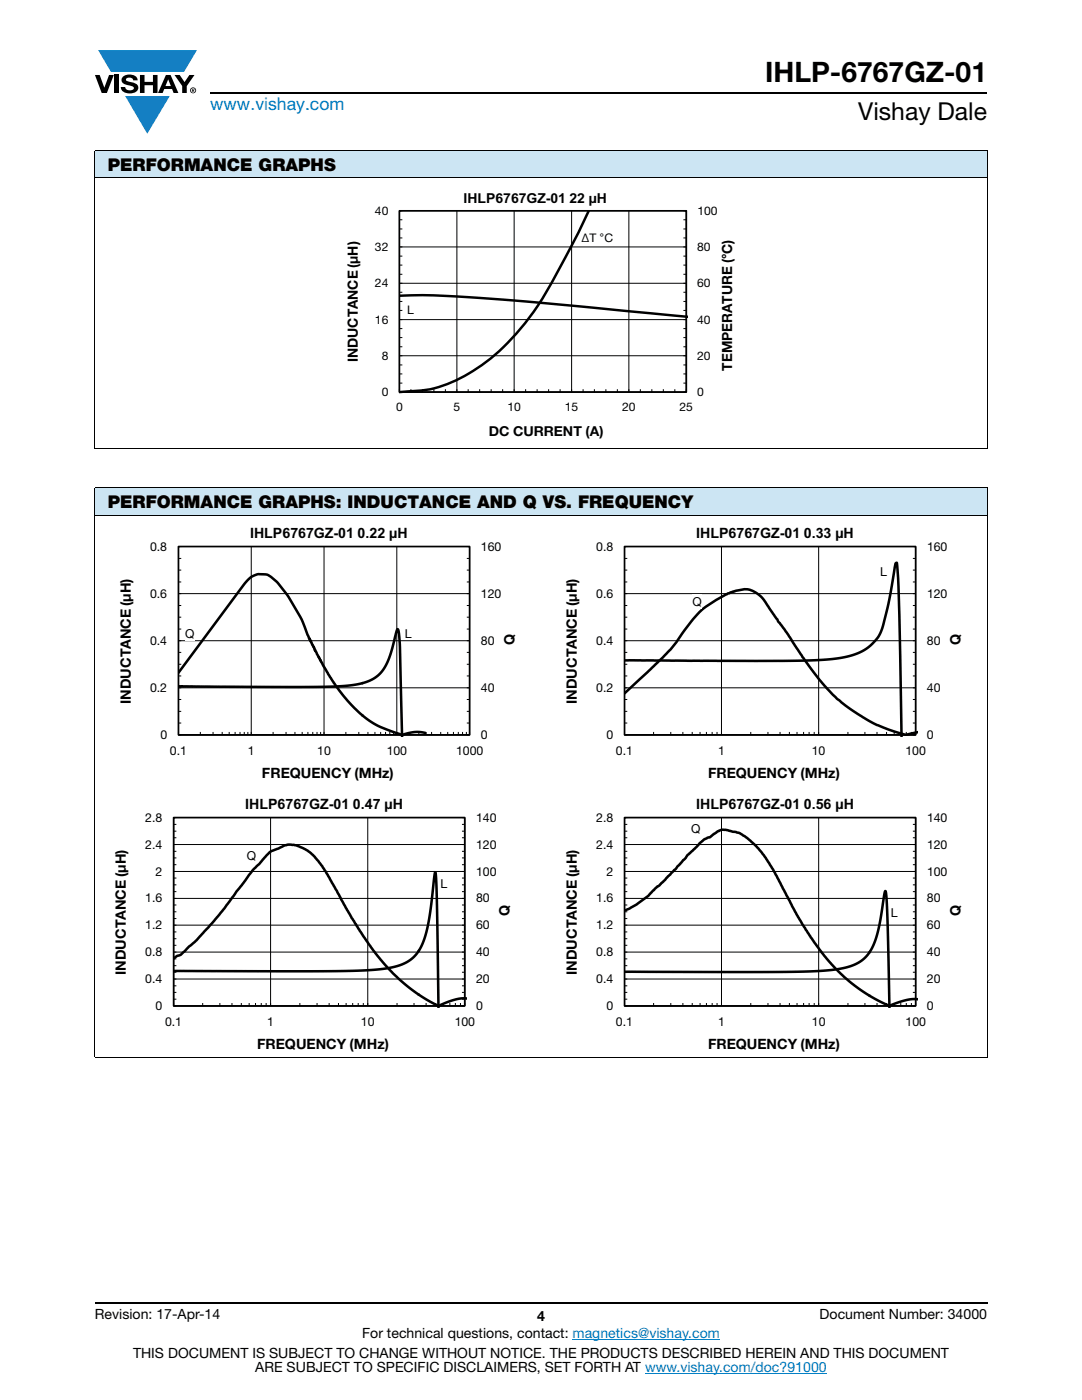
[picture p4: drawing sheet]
<svg xmlns="http://www.w3.org/2000/svg" width="216mm" height="279mm" viewBox="0 0 216 279" stroke-linecap="round" stroke-linejoin="round" font-family="sans-serif">
<g fill="#147fc3">
<path d="M19.6 10h19.7l-2.6 4.3h-1.1h-13.5z"/>
<path d="M25 19.2h8.9l-4.5 7.5z"/>
</g>
<g fill="#000">
<path d="M18.9 15h1l.9 2.5 1-2.5h.9l-1.4 3.6h-1zM22.9 15h.9v3.6h-.9zM24.6 15.3a2.1 2.1 0 0 1 2.8 .3l.1 .4h-.9a.79 .79 0 0 0-.7-.5 .79 .79 0 0 0-.8 .4l.3 .3 1 .2a1.08 1.08 0 0 1 1.2 1 1.08 1.08 0 0 1-1.1 1.2 1.73 1.73 0 0 1-2.4-1.2h.9a.96 .96 0 0 0 .8 .6 .96 .96 0 0 0 .9-.4 1.31 1.31 0 0 0-1.2-.6 1.03 1.03 0 0 1-1.1-.6 1.03 1.03 0 0 1 .2-1.1zM27.9 15h.9v1.3h1.7v-1.3h.9v3.6h-.9v-1.6h-1.7v1.6h-.9zM34.8 15h1.1l.9 1.4 1-1.4h1l-1.5 2.2v1.4h-.9v-1.4z"/>
<path d="M33.6 15.9l.5 1.3h-1.1zM33.1 15l-1.6 3.6h1l.3-.8h1.5l.3 .8h1l-1.6-3.6z"/>
<path d="M38.4 17.8h.2v.2h-.2zM38.3 17.7v.7h.1v-.3l.4 .3-.2-.3 .2-.2-.1-.2z"/>
<path d="M38.1 18a.46 .46 0 0 1 .9 0 .46 .46 0 0 1-.9 0zM37.9 18a.6 .6 0 0 0 1.2 0 .6 .6 0 0 0-1.2 0z"/>
</g>
<path d="M42 18.6h155M18.9 260h178.1" fill="none" stroke="#000" stroke-width=".36"/>
<path d="M114.3 267.3h29.3M128.7 274h36.3" fill="none" stroke="#007ec4" stroke-width=".2"/>
<g fill="#cce5f3">
<path d="M18.9 97.3h178.1v5.5h-178.1z"/>
<path d="M18.9 30h178.1v5.5h-178.1z"/>
</g>
<path d="M18.9 30h178.1M18.9 35.5h178.1M18.9 30.1v5.3M18.9 35.6v53.9M197 30.1v5.3M197 35.6v53.9M18.9 89.6h178.1M18.9 97.3h178.1M18.9 97.4v113.5M197 97.4v113.5M18.9 102.8h178.1M18.9 211h178.1" fill="none" stroke="#000" stroke-width=".2"/>
<path d="M69.1 38.2h78v49.5h-78z" fill="#fff"/>
<g fill="none" stroke="#000" stroke-width=".2">
<path d="M79.7 42.1h57.2v36.2h-57.2zM79.7 56.5h57.2M79.7 49.3h57.2M79.7 58.3h.6M79.7 54.7h.6M79.7 52.9h.6M79.7 51.1h.6M79.7 47.5h.6M79.7 45.7h.6M79.7 43.9h.6M91.2 42.1v36.2M102.6 42.1v36.2"/>
<path d="M114.1 42.1v36.2M125.5 42.1v36.2M136.4 58.3h.5M136.4 54.7h.5M136.4 52.9h.5M136.4 51.1h.5M136.4 47.5h.5M136.4 45.7h.5M136.4 43.9h.5M79.7 71h57.2M79.7 63.8h57.2M79.7 76.5h.6"/>
<path d="M79.7 74.6h.6M79.7 72.8h.6M79.7 69.2h.6M79.7 67.4h.6M79.7 65.6h.6M79.7 62h.6M79.7 60.2h.6M82 77.7v.5M84.3 77.7v.5M86.6 77.7v.5M88.9 77.7v.5M93.4 77.7v.5"/>
<path d="M95.7 77.7v.5M98 77.7v.5M100.3 77.7v.5M104.9 77.7v.5M107.2 77.7v.5M109.5 77.7v.5M111.8 77.7v.5M116.4 77.7v.5M118.6 77.7v.5M120.9 77.7v.5M123.2 77.7v.5M127.8 77.7v.5"/>
<path d="M130.1 77.7v.5M132.4 77.7v.5M134.7 77.7v.5M136.4 76.5h.5M136.4 74.6h.5M136.4 72.8h.5M136.4 69.2h.5M136.4 67.4h.5M136.4 65.6h.5M136.4 62h.5M136.4 60.2h.5"/>
</g>
<path d="M79.7 42.1h57.2v36.2h-57.2z" fill="none" stroke="#000" stroke-width=".33"/>
<path d="M79.7 59a197.9 197.9 0 0 1 22.9 1l34.7 3.2M117.5 42.1a187.4 187.4 0 0 1-10.8 19.9 39.7 39.7 0 0 1-17 14.5 22.1 22.1 0 0 1-9.1 1.7l-.9 .1" fill="none" stroke="#000" stroke-width=".49"/>
<g fill="#fff">
<path d="M81.3 60.5h1.3v2.8h-1.3z"/>
<path d="M116 46.1h6.5v2.8h-6.5z"/>
<path d="M23.7 104.9h79.6v50.9h-79.6z"/>
</g>
<g fill="none" stroke="#000" stroke-width=".2">
<path d="M35.6 109.1h58.1v37.6h-58.1zM35.6 116.1h.6M35.6 113.8h.6M35.6 111.4h.6M50.1 109.1v37.6M64.7 109.1v37.6M79.2 109.1v37.6M93.1 116.1h.6M93.1 113.8h.6M93.1 111.4h.6M93.7 118.5h-58.1M35.6 139.6h.6"/>
<path d="M35.6 134.9h.6M35.6 132.6h.6M35.6 130.2h.6M35.6 125.5h.6M35.6 123.2h.6M35.6 120.8h.6M93.1 139.6h.6M93.1 134.9h.6M93.1 132.6h.6M93.1 130.2h.6M93.1 125.5h.6M93.1 123.2h.6"/>
<path d="M93.1 120.8h.6M93.7 137.3h-58.1M93.7 127.9h-58.1M35.6 144.3h.6M35.6 142h.6M40 146.1v.6M42.5 146.1v.6M44.3 146.1v.6M45.7 146.1v.6M46.9 146.1v.6M47.9 146.1v.6M48.7 146.1v.6"/>
<path d="M49.5 146.1v.6M54.5 146.1v.6M57.1 146.1v.6M58.9 146.1v.6M60.3 146.1v.6M61.4 146.1v.6M62.4 146.1v.6M63.3 146.1v.6M64 146.1v.6M69 146.1v.6M71.6 146.1v.6M73.4 146.1v.6"/>
<path d="M74.8 146.1v.6M76 146.1v.6M76.9 146.1v.6M77.8 146.1v.6M78.5 146.1v.6M83.6 146.1v.6M86.1 146.1v.6M87.9 146.1v.6M89.3 146.1v.6M90.5 146.1v.6M91.5 146.1v.6M92.3 146.1v.6"/>
<path d="M93.1 146.1v.6M93.1 144.3h.6M93.1 142h.6"/>
</g>
<path d="M35.6 109.1h58.1v37.6h-58.1z" fill="none" stroke="#000" stroke-width=".34"/>
<path d="M35.6 134.3l13.6-18.3 .9-.8 1.2-.6 2 .1 .8 .4 1.2 1 2.3 3.1 2.6 4.4 1.2 3.1 1.3 2.5 .1 .5 3.8 6.6 2.8 3.6 3 2.9M72.3 136.3l1.5-.5 1.1-.6 1-.8 .8-1 1.2-2.7 1.4-5.1a5 5 0 0 1 .5 2.7l.4 18.8M72.4 136.3l-3.2 .6-4.6 .2-29-.1M72.3 142.8l3 2 4.3 1.7a1.75 1.75 0 0 0 1.8-.2l1.7-.2 1.8 .2" fill="none" stroke="#000" stroke-width=".51"/>
<g fill="#fff">
<path d="M80.8 124.9h1.4v2.9h-1.4z"/>
<path d="M37 124.9h1.9v2.9h-1.9z"/>
<path d="M112.7 104.9h79.6v50.9h-79.6z"/>
</g>
<g fill="none" stroke="#000" stroke-width=".2">
<path d="M124.6 109.1h58.1v37.6h-58.1zM124.6 118.5h58.1M124.6 116.1h.6M124.6 113.8h.6M124.6 111.4h.6M144 109.1v37.6M163.4 109.1v37.6M182.2 116.1h.5M182.2 113.8h.5M182.2 111.4h.5M182.7 109.1v37.6M124.6 137.3h58.1"/>
<path d="M124.6 127.9h58.1M124.6 139.6h.6M124.6 134.9h.6M124.6 132.6h.6M124.6 130.2h.6M124.6 125.5h.6M124.6 123.2h.6M124.6 120.8h.6M182.2 139.6h.5M182.2 134.9h.5M182.2 132.6h.5M182.2 130.2h.5"/>
<path d="M182.2 125.5h.5M182.2 123.2h.5M182.2 120.8h.5M124.6 144.3h.6M124.6 142h.6M130.4 146.1v.6M133.8 146.1v.6M136.3 146.1v.6M138.1 146.1v.6M139.7 146.1v.6M141 146.1v.6M142.1 146.1v.6"/>
<path d="M143.1 146.1v.6M149.8 146.1v.6M153.2 146.1v.6M155.6 146.1v.6M157.5 146.1v.6M159 146.1v.6M160.3 146.1v.6M161.4 146.1v.6M162.5 146.1v.6M169.2 146.1v.6M172.6 146.1v.6M175 146.1v.6"/>
<path d="M176.9 146.1v.6M178.4 146.1v.6M179.7 146.1v.6M180.8 146.1v.6M181.9 146.1v.6M182.2 144.3h.5M182.2 142h.5"/>
</g>
<path d="M124.6 109.1h58.1v37.6h-58.1z" fill="none" stroke="#000" stroke-width=".34"/>
<path d="M124.6 131.8l31.1 .1 9.1-.3 3.4-.4 2.6-.7 2.1-1.1 1.7-1.5a8.3 8.3 0 0 0 2-4.6l1-4.3 1-6.2 .3-.5 .2 2.1 .3 5.3 .5 27.4M124.6 138.4l5.3-4.9 3.9-3.9 4.2-5.6 2.1-2.3 2.8-1.9 2-1.2 2-.7 2.3-.3 1.6 .7 1.4 1.1 9.7 14.2 2.6 3.3 2.5 2.5 3 2.3 3.6 2.3 1.4 .7 4 1.4a3.8 3.8 0 0 0 3.3 .2l.8-.2" fill="none" stroke="#000" stroke-width=".51"/>
<g fill="#fff">
<path d="M175.6 112.6h1.4v2.9h-1.4z"/>
<path d="M138.2 118.5h1.9v2.9h-1.9z"/>
<path d="M22.8 159h79.5v50.9h-79.5z"/>
</g>
<g fill="none" stroke="#000" stroke-width=".2">
<path d="M34.6 163.2h58.1v37.6h-58.1zM34.6 173.9h58.1M34.6 177.9h.6M34.6 176.6h.6M34.6 175.2h.6M34.6 173.9h.6M34.6 172.6h.6M34.6 171.2h.6M34.6 169.9h.6M34.6 167.2h.6M34.6 165.9h.6M34.6 164.5h.6"/>
<path d="M54 163.2v37.6M73.4 163.2v37.6M92.2 177.9h.5M92.2 176.6h.5M92.2 175.2h.5M92.2 173.9h.5M92.2 172.6h.5M92.2 171.2h.5M92.2 169.9h.5M92.2 167.2h.5M92.2 165.9h.5M92.2 164.5h.5"/>
<path d="M92.7 179.3h-58.1M92.7 168.5h-58.1M34.6 199.4h.6M34.6 198.1h.6M34.6 196.7h.6M34.6 194h.6M34.6 192.7h.6M34.6 191.4h.6M34.6 188.7h.6M34.6 187.3h.6M34.6 186h.6M34.6 183.3h.6"/>
<path d="M34.6 182h.6M34.6 180.6h.6M92.2 199.4h.5M92.2 198.1h.5M92.2 196.7h.5M92.2 194h.5M92.2 192.7h.5M92.2 191.4h.5M92.2 188.7h.5M92.2 187.3h.5M92.2 186h.5M92.2 183.3h.5"/>
<path d="M92.2 182h.5M92.2 180.6h.5M92.7 195.4h-58.1M92.7 190h-58.1M92.7 184.6h-58.1M40.4 200.2v.6M43.9 200.2v.6M46.3 200.2v.6M48.1 200.2v.6M49.7 200.2v.6M51 200.2v.6M52.1 200.2v.6"/>
<path d="M53.1 200.2v.6M59.8 200.2v.6M63.3 200.2v.6M65.7 200.2v.6M67.5 200.2v.6M69.1 200.2v.6M70.4 200.2v.6M71.5 200.2v.6M72.5 200.2v.6M79.2 200.2v.6M82.6 200.2v.6M85 200.2v.6"/>
<path d="M86.9 200.2v.6M88.5 200.2v.6M89.8 200.2v.6M90.9 200.2v.6M91.9 200.2v.6"/>
</g>
<path d="M34.6 163.2h58.1v37.6h-58.1z" fill="none" stroke="#000" stroke-width=".34"/>
<path d="M34.6 191.3l.7-.5 .9-.3 3-2.8 2.4-2.6 3.2-3.8 5.6-7.6 3.4-3.6 3-1.4 .9-.2 .9 .1 1.1 .3 1.7 .8 1.1 1 1 1.1 1.5 2.2 5.2 9.2 4.3 6.5 1.9 2.3 2.1 2.4 2.6 2.3 2.5 1.8M83.5 189.8l1.1-2.1 .8-2.9 .5-3.2 .9-7.5 .2 .9 .2 4.1 .3 22M83.5 198.5l3.9 2.2 3.5-1.2 1.2-.3 1.1 .1M83.6 189.7l-1.5 1.7-1.7 1-2.4 .7-3.2 .4-10.1 .3h-30.1" fill="none" stroke="#000" stroke-width=".51"/>
<g fill="#fff">
<path d="M87.9 174.9h1.4v2.9h-1.4z"/>
<path d="M49.2 169.3h1.9v3h-1.9z"/>
<path d="M112.7 159h79.6v50.9h-79.6z"/>
</g>
<g fill="none" stroke="#000" stroke-width=".2">
<path d="M124.6 163.2h58.1v37.6h-58.1zM124.6 173.9h58.1M124.6 177.9h.6M124.6 176.6h.6M124.6 175.2h.6M124.6 173.9h.6M124.6 172.6h.6M124.6 171.2h.6M124.6 169.9h.6M124.6 167.2h.6M124.6 165.9h.6M124.6 164.5h.6"/>
<path d="M144 163.2v37.6M163.4 163.2v37.6M182.2 177.9h.5M182.2 176.6h.5M182.2 175.2h.5M182.2 173.9h.5M182.2 172.6h.5M182.2 171.2h.5M182.2 169.9h.5M182.2 167.2h.5M182.2 165.9h.5M182.2 164.5h.5"/>
<path d="M182.7 179.3h-58.1M182.7 168.5h-58.1M124.6 199.4h.6M124.6 198.1h.6M124.6 196.7h.6M124.6 194h.6M124.6 192.7h.6M124.6 191.4h.6M124.6 188.7h.6M124.6 187.3h.6M124.6 186h.6M124.6 183.3h.6"/>
<path d="M124.6 182h.6M124.6 180.6h.6M182.2 199.4h.5M182.2 198.1h.5M182.2 196.7h.5M182.2 194h.5M182.2 192.7h.5M182.2 191.4h.5M182.2 188.7h.5M182.2 187.3h.5M182.2 186h.5M182.2 183.3h.5"/>
<path d="M182.2 182h.5M182.2 180.6h.5M182.7 195.4h-58.1M182.7 190h-58.1M182.7 184.6h-58.1M130.4 200.2v.6M133.8 200.2v.6M136.3 200.2v.6M138.1 200.2v.6M139.7 200.2v.6M141 200.2v.6M142.1 200.2v.6"/>
<path d="M143.1 200.2v.6M149.8 200.2v.6M153.2 200.2v.6M155.7 200.2v.6M157.5 200.2v.6M159 200.2v.6M160.4 200.2v.6M161.5 200.2v.6M162.5 200.2v.6M169.2 200.2v.6M172.6 200.2v.6M175 200.2v.6"/>
<path d="M176.9 200.2v.6M178.4 200.2v.6M179.7 200.2v.6M180.8 200.2v.6M181.9 200.2v.6"/>
</g>
<path d="M124.6 163.2h58.1v37.6h-58.1z" fill="none" stroke="#000" stroke-width=".34"/>
<path d="M124.6 181.7l2.3-1.1 2.4-1.8 5.6-5.4 1.9-2.2 .4-.6 3.4-3.1 1.1-.4 1.5-1.2 .9-.3h.8l2.6 .6 1.6 1 1.4 1.3 2.3 2.7 1.5 2.4 3.8 7.3 2 3.6 1.7 2.6 2.7 3.6 1.9 2.2 2.1 2.1 2.5 2.1 2.6 1.7M173.5 190.1l.9-1.7 .7-2.3 1.6-8.3 .2 1.4 .2 3.7 .4 18.2M173.5 198.7l2.5 1.4 1.5 .6 3.4-1.1 1.2-.2h1M173.6 189.9l-1.3 1.5-1.8 1.1-2.4 .7-3.3 .5-9.3 .3-30.9-.1" fill="none" stroke="#000" stroke-width=".51"/>
<g fill="#fff">
<path d="M177.7 180.6h1.4v2.9h-1.4z"/>
<path d="M137.9 164h1.9v2.9h-1.9z"/>
</g>
<text font-size="5.6" x="152.7" y="16.4">IHLP-6767GZ-01</text>
<text font-size="4.9" x="171.3" y="24">Vishay Dale</text>
<text font-size="3.5" fill="#007ec4" x="42" y="21.9">www.vishay.com</text>
<g font-size="3.5">
<text x="21.5" y="34.1">PERFORMANCE GRAPHS</text>
<text x="21.5" y="101.5">PERFORMANCE GRAPHS: INDUCTANCE AND Q VS. FREQUENCY</text>
</g>
<g font-size="2.8">
<text x="71.4" y="72.3" transform="rotate(-90 71.4 72.3)">INDUCTANCE (μH)</text>
<text x="146.1" y="74" transform="rotate(-90 146.1 74)">TEMPERATURE (°C)</text>
<text x="49.9" y="107.3">IHLP6767GZ-01 0.22 µH</text>
<text x="138.9" y="107.3">IHLP6767GZ-01 0.33 µH</text>
<text x="102.7" y="128.8" transform="rotate(-90 102.7 128.8)">Q</text>
<text x="191.7" y="128.8" transform="rotate(-90 191.7 128.8)">Q</text>
<text x="26.1" y="140.5" transform="rotate(-90 26.1 140.5)">INDUCTANCE (μH)</text>
<text x="115.1" y="140.5" transform="rotate(-90 115.1 140.5)">INDUCTANCE (μH)</text>
<text x="52.3" y="155.2">FREQUENCY (MHz)</text>
<text x="141.3" y="155.2">FREQUENCY (MHz)</text>
<text x="48.9" y="161.4">IHLP6767GZ-01 0.47 µH</text>
<text x="138.9" y="161.4">IHLP6767GZ-01 0.56 µH</text>
<text x="101.7" y="182.8" transform="rotate(-90 101.7 182.8)">Q</text>
<text x="191.7" y="182.8" transform="rotate(-90 191.7 182.8)">Q</text>
<text x="25.1" y="194.6" transform="rotate(-90 25.1 194.6)">INDUCTANCE (μH)</text>
<text x="115.1" y="194.6" transform="rotate(-90 115.1 194.6)">INDUCTANCE (μH)</text>
<text x="51.3" y="209.3">FREQUENCY (MHz)</text>
<text x="141.3" y="209.3">FREQUENCY (MHz)</text>
<text x="18.9" y="263.3">Revision: 17-Apr-14</text>
<text x="107.2" y="263.6">4</text>
<text x="163.6" y="263.3">Document Number: 34000</text>
<text x="72.3" y="267.1">For technical questions, contact: magnetics@vishay.com</text>
<text x="26.5" y="271">THIS DOCUMENT IS SUBJECT TO CHANGE WITHOUT NOTICE. THE PRODUCTS DESCRIBED HEREIN AND THIS DOCUMENT</text>
<text x="50.9" y="273.8">ARE SUBJECT TO SPECIFIC DISCLAIMERS, SET FORTH AT www.vishay.com/doc?91000</text>
</g>
<g font-size="2.7">
<text x="92.5" y="40.6">IHLP6767GZ-01 22 µH</text>
<text x="97.5" y="87.1">DC CURRENT (A)</text>
</g>
<g font-size="2.5">
<text x="30" y="109.9">0.8</text>
<text x="96" y="109.9">160</text>
<text x="119" y="109.9">0.8</text>
<text x="185" y="109.9">160</text>
<text x="30" y="119.3">0.6</text>
<text x="96" y="119.3">120</text>
<text x="119" y="119.3">0.6</text>
<text x="175.6" y="114.9">L</text>
<text x="185" y="119.3">120</text>
<text x="138.2" y="120.9">Q</text>
<text x="30" y="128.7">0.4</text>
<text x="37" y="127.2">Q</text>
<text x="80.8" y="127.2">L</text>
<text x="96" y="128.7">80</text>
<text x="119" y="128.7">0.4</text>
<text x="185" y="128.7">80</text>
<text x="30" y="138.1">0.2</text>
<text x="96" y="138.1">40</text>
<text x="119" y="138.1">0.2</text>
<text x="185" y="138.1">40</text>
<text x="32" y="147.5">0</text>
<text x="95.9" y="147.5">0</text>
<text x="121" y="147.5">0</text>
<text x="185" y="147.5">0</text>
<text x="33.9" y="150.6">0.1</text>
<text x="49.4" y="150.6">1</text>
<text x="63.3" y="150.6">10</text>
<text x="77.2" y="150.6">100</text>
<text x="91" y="150.6">1000</text>
<text x="122.9" y="150.6">0.1</text>
<text x="143.3" y="150.6">1</text>
<text x="162" y="150.6">10</text>
<text x="180.7" y="150.6">100</text>
<text x="29" y="164">2.8</text>
<text x="95" y="164">140</text>
<text x="119" y="164">2.8</text>
<text x="137.9" y="166.3">Q</text>
<text x="185" y="164">140</text>
<text x="29" y="169.4">2.4</text>
<text x="49.2" y="171.7">Q</text>
<text x="95" y="169.4">120</text>
<text x="119" y="169.4">2.4</text>
<text x="185" y="169.4">120</text>
<text x="31" y="174.7">2</text>
<text x="87.9" y="177.2">L</text>
<text x="95" y="174.7">100</text>
<text x="121" y="174.7">2</text>
<text x="185" y="174.7">100</text>
<text x="29" y="185.5">1.2</text>
<text x="29" y="180.1">1.6</text>
<text x="95" y="185.5">60</text>
<text x="95" y="180.1">80</text>
<text x="119" y="185.5">1.2</text>
<text x="119" y="180.1">1.6</text>
<text x="177.7" y="183">L</text>
<text x="185" y="185.5">60</text>
<text x="185" y="180.1">80</text>
<text x="29" y="190.8">0.8</text>
<text x="95" y="190.8">40</text>
<text x="119" y="190.8">0.8</text>
<text x="185" y="190.8">40</text>
<text x="29" y="196.2">0.4</text>
<text x="95" y="196.2">20</text>
<text x="119" y="196.2">0.4</text>
<text x="185" y="196.2">20</text>
<text x="31" y="201.6">0</text>
<text x="95" y="201.6">0</text>
<text x="121" y="201.6">0</text>
<text x="185" y="201.6">0</text>
<text x="32.9" y="204.7">0.1</text>
<text x="53.3" y="204.7">1</text>
<text x="72" y="204.7">10</text>
<text x="90.7" y="204.7">100</text>
<text x="122.9" y="204.7">0.1</text>
<text x="143.3" y="204.7">1</text>
<text x="162" y="204.7">10</text>
<text x="180.7" y="204.7">100</text>
</g>
<g font-size="2.4">
<text x="74.8" y="42.9">40</text>
<text x="139.1" y="42.9">100</text>
<text x="74.8" y="50.1">32</text>
<text x="116" y="48.4">ΔT °C</text>
<text x="139.1" y="50.1">80</text>
<text x="74.8" y="57.3">24</text>
<text x="139.1" y="57.3">60</text>
<text x="74.8" y="64.6">16</text>
<text x="81.3" y="62.7">L</text>
<text x="139.1" y="64.6">40</text>
<text x="76.2" y="71.8">8</text>
<text x="139.1" y="71.8">20</text>
<text x="76.2" y="79">0</text>
<text x="79" y="82">0</text>
<text x="90.5" y="82">5</text>
<text x="101.3" y="82">10</text>
<text x="112.7" y="82">15</text>
<text x="124.2" y="82">20</text>
<text x="135.6" y="82">25</text>
<text x="139.1" y="79">0</text>
</g>
</svg>
